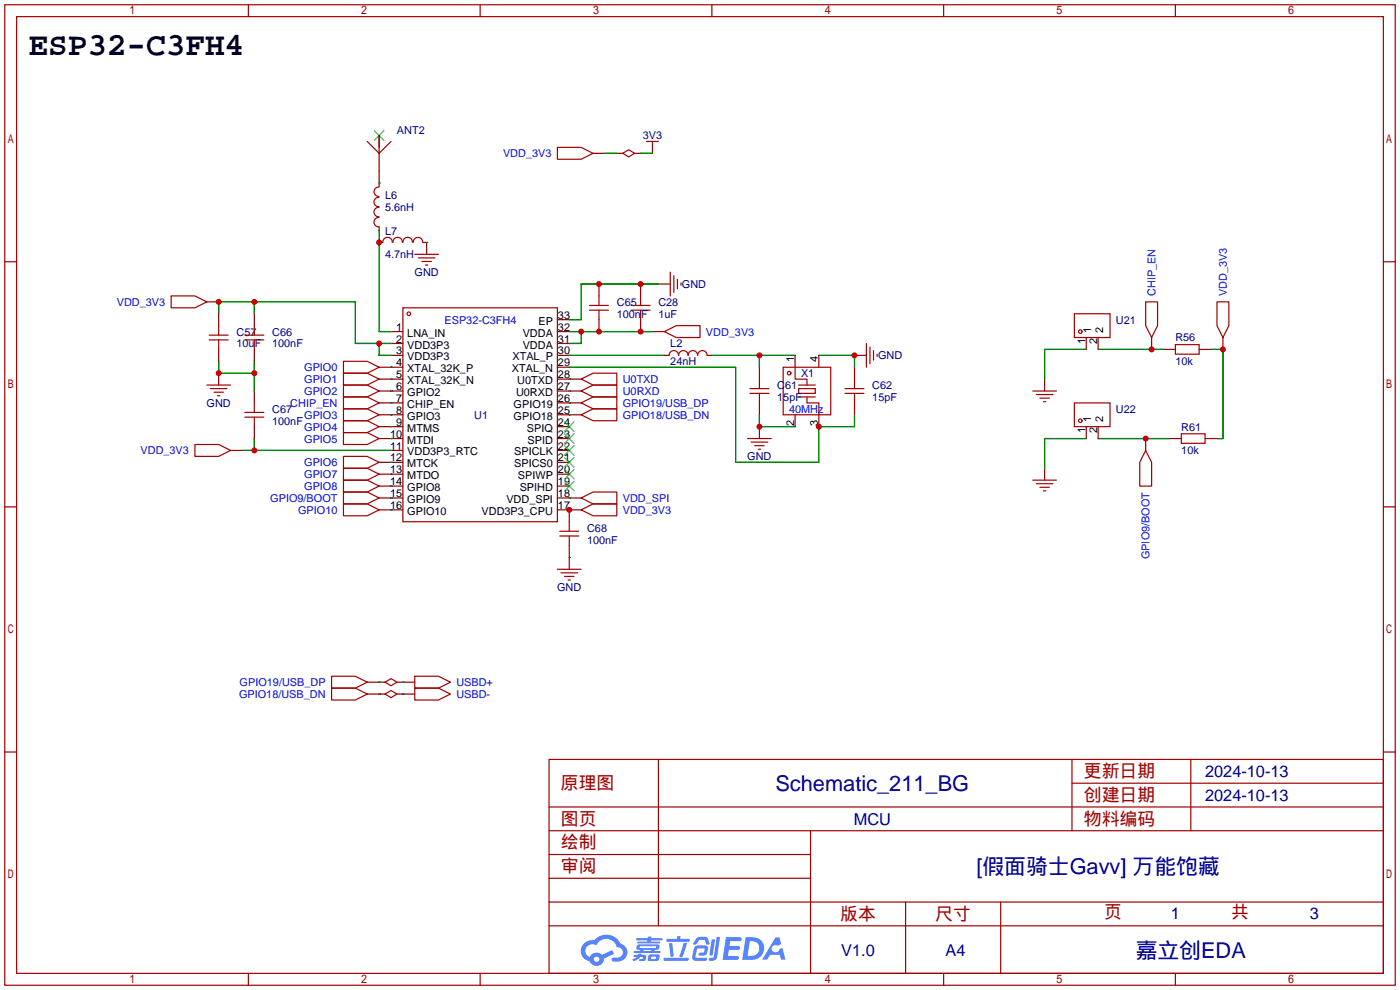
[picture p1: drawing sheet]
<svg xmlns="http://www.w3.org/2000/svg" width="299mm" height="212mm" viewBox="0 0 299 212" stroke-linecap="round" stroke-linejoin="round" font-family="sans-serif">
<g fill="none" stroke="#a10000" stroke-width=".25">
<path d="M1 1h297.2v209.6h-297.2zM3.6 3.6h292.1v204.4h-292.1zM53.1 1v2.6M102.6 1v2.6M152.1 1v2.6M201.7 1v2.6M251.2 1v2.6M1 55.9h2.6M295.7 55.9h2.5M1 108.3h2.6M295.7 108.3h2.5M1 160.7h2.6"/>
<path d="M117.3 162.3h178.4v45.7h-178.4zM117.3 177.5h178.4M117.3 172.5h178.4M140.7 162.3v35.6M173.2 177.5v30.5M229.1 162.3v15.2M229.1 167.4h66.6M254.5 162.3v15.2M295.7 160.7h2.5M117.3 182.6h55.9M117.3 197.9h178.4M117.3 192.8h178.4"/>
<path d="M117.3 187.7h55.9M193.5 192.8v15.2M213.9 192.8v15.2M53.1 208v2.6M102.6 208v2.6M152.1 208v2.6M201.7 208v2.6M251.2 208v2.6"/>
</g>
<g fill="#5487ff">
<path d="M155.2 200.3h2.6a.48 .48 0 0 1 .7 .4 .48 .48 0 0 1-.6 .4h-1.8l-.2 1.1h1.9a.43 .43 0 0 1 .4 .4 .43 .43 0 0 1-.5 .4h-1.9l-.2 1.3h1.7a.45 .45 0 0 1 .5 .2 .45 .45 0 0 1-.1 .6h-3.3z"/>
<path d="M165.7 200.3h.9l.4 1.5-.8 .3a.84 .84 0 0 0-1.2 .3 .84 .84 0 0 0 .4 1.1 .84 .84 0 0 0 1.1-.4l.1-.2 .6-.3 .7 2.5h-1l-.2-1h-2.1l-.6 1h-1.1z"/>
<path d="M152.1 200.8h.7l-.5 3.1a.36 .36 0 0 1-.3 .3 .36 .36 0 0 1-.4-.3z"/>
<path d="M153.2 200.2h.7l-.6 4.3a1.13 1.13 0 0 1-1.8 .6l.2-.4h.7l.2-.2z"/>
<path d="M148.9 200.6l.6-.4h1a.77 .77 0 0 1 .9 .5l.3 1-.2 .2h-.5l-.3-.9-.2-.2-1 .1-.7 1-.6-.1-.1-.2z"/>
<path d="M148.4 202.4l.6-.3h1.7a.81 .81 0 0 1 .7 .5 .81 .81 0 0 1-.2 .8 .81 .81 0 0 1-.9 .8h-.7a.32 .32 0 0 1-.3-.3 .32 .32 0 0 1 .4-.3h.7l.2-.9-1.6 .1-.4 1.8 2.2 .1a.32 .32 0 0 1 .3 .4 .32 .32 0 0 1-.4 .2h-2.2l-.5-.3-.1-.5z"/>
<path d="M141.9 204.7h5a.33 .33 0 0 1 .3 .3 .33 .33 0 0 1-.3 .3h-4.9l-.2-.1z"/>
<path d="M146.1 201.5h.8l-.7 2a.98 .98 0 0 1-.7 1.1l-.3-.3z"/>
<path d="M143 201.6h.7l.3 2.5a.34 .34 0 0 1-.3 .4 .34 .34 0 0 1-.4-.3z"/>
<path d="M142.5 200.7h2.1l.3-.6h.6l-.1 .6h1.7a.32 .32 0 0 1 .4 .3 .32 .32 0 0 1-.4 .3h-4.5l-.2-.2z"/>
<path d="M135.5 204.1h.9l.1-.3h.6v.3h.8a.82 .82 0 0 1-.5 1.3h-.8v-.4l.7-.1 .1-.3a.68 .68 0 0 0-1 .4l-1.1 .4-.1-.4 .9-.5h-.7z"/>
<path d="M136 200.5h2.4l.1-.3h.7v.3h2.2l.2 .3-.2 .2h-2.3v.2h1.8l.2 .3-.2 .1h-4.5l-.1-.4h2l.1-.2h-2.3l-.1-.2z"/>
<path d="M159.4 200.3l-.8 4.9h1.7a2.5 2.5 0 0 0 3-2.5 2.5 2.5 0 0 0-3.1-2.4zM160.3 201.1a1.61 1.61 0 0 1 2 1.5 1.61 1.61 0 0 1-1.8 1.7h-.7z"/>
<path d="M136.2 202a.55 .55 0 0 0-.2 .8 .55 .55 0 0 0 .7 .2l.1 .3h-1.3v.3l5.4 .1 .3-.2-.2-.2h-1.2l.2-.3a.7 .7 0 0 0 .8-.3 .7 .7 0 0 0 0-.8l-4.2-.1zM136.8 202.3l3.3-.1 .1 .1-.2 .3h-3.2zM137.5 203h1.7l-.2 .3h-1.4z"/>
<path d="M138.6 204.2a1.05 1.05 0 0 0 0 1.2 2.91 2.91 0 0 0 2.2-.2 .98 .98 0 0 0 0-1.2h-1.6zM139.2 204.5l.9-.1 .1 .4-.2 .2-.8-.1z"/>
<path d="M124.9 201.6a2.23 2.23 0 0 0-.7 2.3 2.23 2.23 0 0 0 1.8 1.6 1.58 1.58 0 0 0 1.8 .9 1.58 1.58 0 0 0 1.3-1.5l2.2-1.1-.5-.7-2.1 1a1.65 1.65 0 0 0-2.7 .4 1.45 1.45 0 0 1-.8-1.9 1.45 1.45 0 0 1 2-.7l.3 .1a2.3 2.3 0 0 1 2.3-1.3 2.3 2.3 0 0 1 2 1.7 1.12 1.12 0 0 1 1.3 1 1.12 1.12 0 0 1-1.1 1.2h-.7a.45 .45 0 0 0-.6 .4 .45 .45 0 0 0 .5 .5 2.21 2.21 0 0 0 2.2-.5 2.21 2.21 0 0 0 .5-2.3 2.13 2.13 0 0 0-1.3-1.1 3.3 3.3 0 0 0-5.6-.7l-1.1 .1zM127 205a.57 .57 0 0 1 1.1 0 .57 .57 0 0 1-1.1 0z"/>
</g>
<g fill="none" stroke="#870000" stroke-width=".25">
<path d="M81 29v2.5M81 36.6v3.3M126.7 32.8h2.6M131.8 32.8h1.3M135.6 32.8h1.3M139.4 31.5v1.3M81 48.5v.8M81 51.8h.8M90.4 51.8h.8v2.6M44.2 64.5h2.5M46.7 67.1v2.5M46.7 74.7v2.5"/>
<path d="M46.7 79.8v2.5M54.4 67.1v2.5M54.4 74.7v2.5M81 78.5h5.1M83.6 70.9h2.5M83.6 73.4h2.5M83.6 75.9h2.5M119.1 70.9h2.6M119.1 73.4h2.6M119.1 75.9h2.6M119.1 78.5h2.6M119.1 68.3h2.6"/>
<path d="M128 60.7v2.5M128 68.3v2.6M136.9 60.7v2.5M136.9 68.3v2.6M139.4 70.9h2.6M140.7 60.7h2.6M142 75.9h1M151.1 75.9h1M162.3 78.5v2.5M169.9 75.9v2.6M175 75.9v2.6M182.6 75.9h2.6"/>
<path d="M182.6 78.5v2.5M232.2 72.1v2.6M234.7 72.1v2.6M246.1 72.1v2.6M248.7 74.7h2.5M256.3 74.7h2.5M261.4 72.1v2.6M49.3 96.3h2.5M54.4 83.6v2.5M54.4 91.2v2.5M81 93.7h5.1M81 81h5.1"/>
<path d="M81 83.6h5.1M81 86.1h5.1M81 88.6h5.1M81 91.2h5.1M81 98.8h5.1M83.6 96.3h2.5M119.1 93.7h2.6M119.1 81h5.1M119.1 83.6h5.1M119.1 86.1h5.1M119.1 88.6h5.1M119.1 91.2h2.6"/>
<path d="M119.1 96.3h2.6M119.1 98.8h2.6M162.3 86.1v2.5M162.3 91.2v2.5M169.9 88.6v2.6M175 88.6v2.6M182.6 86.1v2.5M223.3 81v2.6M232.2 91.2v2.5M234.7 91.2v2.5M244.9 93.7v2.6M249.9 93.7h2.6"/>
<path d="M257.6 93.7h2.5M81 101.3h5.1M81 103.9h5.1M81 106.4h5.1M81 109h5.1M119.1 101.3h2.6M119.1 103.9h2.6M119.1 106.4h5.1M119.1 109h5.1M121.7 109v2.5M121.7 116.6v5.1M223.3 100.1v2.5"/>
<path d="M78.5 145.8h3.8M78.5 148.3h3.8M84.8 145.8h3.8M84.8 148.3h3.8"/>
</g>
<g fill="none" stroke="#a10000" stroke-width=".25">
<path d="M78.5 30.2l2.5 2.6 2.6-2.6M81 40a1.01 1.01 0 0 0-1.1 1 1.01 1.01 0 0 0 1.1 1M81 29v7.6M119.1 31.5h5.1l2.5 1.3-2.5 1.2h-5.1zM133.1 32.8l1.3-.8 1.2 .8-1.2 .7zM138.2 30.2h2.5M139.4 30.2v1.3M81 44.3a1.01 1.01 0 0 0-1.1 1 1.01 1.01 0 0 0 1.1 1M81 42.2a1.01 1.01 0 0 0-1.1 1 1.01 1.01 0 0 0 1.1 1M81 46.5a1.01 1.01 0 0 0-1.1 1 1.01 1.01 0 0 0 1.1 1M81.8 51.8a1.01 1.01 0 0 1 1-1.1 1.01 1.01 0 0 1 1 1.1M84 51.8a1.01 1.01 0 0 1 1-1.1 1.01 1.01 0 0 1 1 1.1"/>
<path d="M86.1 51.8a1.01 1.01 0 0 1 1-1.1 1.01 1.01 0 0 1 1 1.1M88.3 51.8a1.01 1.01 0 0 1 1-1.1 1.01 1.01 0 0 1 1 1.1M88.6 54.4h5.1M89.4 55.1h3.6M90.2 55.9h2M90.9 56.6h.5M143.3 58.2v5M144 58.9v3.6M144.8 59.7v2M36.6 63.2h5.1l2.5 1.3-2.5 1.3h-5.1zM44.7 72.6h4.1M44.7 71.6h4.1"/>
<path d="M46.7 69.6v2M46.7 72.6v2.1M52.3 72.6h4.1M52.3 71.6h4.1M54.4 69.6v2M54.4 72.6v2.1M73.4 79.8h5.1l2.5 1.2-2.5 1.3h-5.1zM73.4 77.2h5.1l2.5 1.3-2.5 1.3h-5.1zM86.1 65.8h33v45.7h-33zM126 66.3h4M126 65.3h4M128 63.2v2.1"/>
<path d="M128 66.3v2M134.9 66.3h4M134.9 65.3h4M136.9 63.2v2.1M136.9 66.3v2M142 70.9l2.5-1.3h5.1v2.5h-5.1zM143 75.9a1.02 1.02 0 0 1 1-1 1.02 1.02 0 0 1 1 1 1.02 1.02 0 0 1 1.1-1 1.02 1.02 0 0 1 1 1 1.02 1.02 0 0 1 1-1 1.02 1.02 0 0 1 1 1 1.02 1.02 0 0 1 1-1 1.02 1.02 0 0 1 1 1M145.5 60.5v.5M167.4 78.5h10.1v10.1h-10.1zM169.9 78.5v2.5h2.6v1.3M185.2 73.4v5.1M185.9 74.2v3.5"/>
<path d="M186.7 74.9v2.1M187.5 75.7v.5M229.6 67.1h7.6v5h-7.6zM244.9 64.5h2.5v5.1l-1.3 2.5-1.2-2.5zM251.2 73.7h5.1v2h-5.1zM260.1 64.5h2.5v5.1l-1.2 2.5-1.3-2.5zM41.7 95h5l2.6 1.3-2.6 1.2h-5zM44.2 82.3h5.1M45 83.1h3.5M45.7 83.8h2.1M46.5 84.6h.5M52.3 89.2h4.1"/>
<path d="M52.3 88.1h4.1M54.4 86.1v2M54.4 89.2v2M73.4 84.8h5.1l2.5 1.3-2.5 1.3h-5.1zM73.4 82.3h5.1l2.5 1.3-2.5 1.2h-5.1zM73.4 89.9h5.1l2.5 1.3-2.5 1.3h-5.1zM73.4 92.5h5.1l2.5 1.2-2.5 1.3h-5.1zM73.4 87.4h5.1l2.5 1.2-2.5 1.3h-5.1zM73.4 97.5h5.1l2.5 1.3-2.5 1.3h-5.1zM124.2 86.1l2.5-1.3h5.1v2.6h-5.1zM124.2 88.6l2.5-1.2h5.1v2.5h-5.1zM124.2 81l2.5-1.2h5.1v2.5h-5.1z"/>
<path d="M124.2 83.6l2.5-1.3h5.1v2.5h-5.1zM159.8 93.7h5M160.3 83.1h4M160.3 84.1h4M160.5 94.5h3.6M161.3 95.2h2M162.1 96h.5M162.3 81v2.1M162.3 84.1v2M170.7 83.1h3.5v1h-3.5zM170.7 82.3h3.5M170.7 84.8h3.5"/>
<path d="M172.5 84.8v1.3h2.5v2.5M180.6 83.1h4.1M180.6 84.1h4.1M182.6 81v2.1M182.6 84.1v2M220.7 83.6h5.1M221.5 84.3h3.5M222.2 85.1h2.1M223 85.9h.5M229.6 86.1h7.6v5.1h-7.6zM244.9 96.3l1.2 2.5v5.1h-2.5v-5.1zM252.5 92.7h5.1v2h-5.1z"/>
<path d="M73.4 102.6h5.1l2.5 1.3-2.5 1.3h-5.1zM73.4 105.2h5.1l2.5 1.2-2.5 1.3h-5.1zM73.4 107.7h5.1l2.5 1.3-2.5 1.2h-5.1zM73.4 100.1h5.1l2.5 1.2-2.5 1.3h-5.1zM119.6 114.6h4.1M119.6 113.5h4.1M121.7 111.5v2M121.7 114.6v2M124.2 109l2.5-1.3h5.1v2.5h-5.1zM124.2 106.4l2.5-1.2h5.1v2.5h-5.1zM220.7 102.6h5.1M221.5 103.4h3.5"/>
<path d="M222.2 104.1h2.1M223 104.9h.5M119.1 121.7h5.1M119.9 122.4h3.5M120.6 123.2h2.1M121.4 124h.5M70.9 147.1h5l2.6 1.2-2.6 1.3h-5zM70.9 144.5h5l2.6 1.3-2.6 1.3h-5zM82.3 145.8l1.3-.8 1.2 .8-1.2 .8zM82.3 148.3l1.3-.7 1.2 .7-1.2 .8zM88.6 144.5h5.1l2.6 1.3-2.6 1.3h-5.1zM88.6 147.1h5.1l2.6 1.2-2.6 1.3h-5.1z"/>
<circle cx="87.4" cy="67.1" r=".38"/>
<circle cx="168.7" cy="79.8" r=".38"/>
<circle cx="230.9" cy="70.9" r=".38"/>
<circle cx="230.9" cy="89.9" r=".38"/>
</g>
<g fill="none" stroke="#008700" stroke-width=".25">
<path d="M81 39.1h.1M129.3 32.8h2.5M136.9 32.8h2.5M81 49.3v21.6h2.6M91.2 51.8h.1M46.7 67.1v-2.6h29.2v8.9h7.7M46.7 77.2v2.6h7.7M54.4 64.5v2.6M54.4 77.2v6.4M81 73.4v2.5h2.6M83.6 78.5h.1M121.7 75.9h20.3"/>
<path d="M121.7 78.5h35.5v20.3h17.8v-7.6h7.6v-2.6M121.7 70.9h17.7M124.2 70.9v2.5h-2.5M140.7 60.7h-16.5v7.6h-2.5M152.1 75.9h17.8M162.3 75.9v2.6M175 75.9h7.6v2.6M232.2 74.7h-8.9v6.3M234.7 74.7h14M258.8 74.7h2.6v19h-1.3M51.8 96.3h31.8M54.4 93.7v2.6"/>
<path d="M83.6 86.1h.1M83.6 81h.1M83.6 83.6h.1M83.6 88.6h.1M83.6 91.2h.1M83.6 93.7h.1M83.6 98.8h.1M121.7 88.6h.1M121.7 86.1h.1M121.7 81h.1M121.7 83.6h.1M162.3 88.6v2.6h7.6"/>
<path d="M232.2 93.7h-8.9v6.4M234.7 93.7h15.2M83.6 103.9h.1M83.6 106.4h.1M83.6 101.3h.1M83.6 109h.1M121.7 106.4h.1M121.7 109h.1M121.7 119.1h.1M81 148.3h.1M81 145.8h.1M86.1 145.8h.1"/>
<path d="M86.1 148.3h.1"/>
</g>
<g fill="none" stroke="#3c3" stroke-width=".25">
<path d="M80 27.9l2 2.1M82 27.9l-2 2.1M120.6 97.8l2.1 2M120.6 95.2l2.1 2.1M120.6 92.7l2.1 2M120.6 90.2l2.1 2M122.7 97.8l-2.1 2M122.7 95.2l-2.1 2.1M122.7 92.7l-2.1 2M122.7 90.2l-2.1 2M120.6 102.9l2.1 2M120.6 100.3l2.1 2.1"/>
<path d="M122.7 102.9l-2.1 2M122.7 100.3l-2.1 2.1"/>
</g>
<g fill="#c00">
<circle cx="246.1" cy="74.7" r=".63"/>
<circle cx="244.9" cy="93.7" r=".63"/>
<circle cx="261.4" cy="74.7" r=".63"/>
<circle cx="182.6" cy="75.9" r=".63"/>
<circle cx="162.3" cy="91.2" r=".63"/>
<circle cx="128" cy="60.7" r=".63"/>
<circle cx="136.9" cy="60.7" r=".63"/>
<circle cx="124.2" cy="70.9" r=".63"/>
<circle cx="128" cy="70.9" r=".63"/>
<circle cx="136.9" cy="70.9" r=".63"/>
<circle cx="54.4" cy="96.3" r=".63"/>
<circle cx="162.3" cy="75.9" r=".63"/>
<circle cx="54.4" cy="64.5" r=".63"/>
<circle cx="46.7" cy="64.5" r=".63"/>
<circle cx="81" cy="73.4" r=".63"/>
<circle cx="54.4" cy="79.8" r=".63"/>
<circle cx="46.7" cy="79.8" r=".63"/>
<circle cx="175" cy="91.2" r=".63"/>
<circle cx="81" cy="51.8" r=".63"/>
<circle cx="121.7" cy="109" r=".63"/>
</g>
<text font-size="7" x="6.1" y="11.8">ESP32-C3FH4</text>
<g font-size="4.7" fill="#000080">
<text x="165.7" y="169.1">Schematic_211_BG</text>
<text x="208.7" y="186.9">[假面骑士Gavv] 万能饱藏</text>
<text x="242.7" y="204.6">嘉立创EDA</text>
</g>
<g font-size="3.8" fill="#a00000">
<text x="231.6" y="166.1">更新日期</text>
<text x="119.9" y="168.6">原理图</text>
<text x="231.6" y="171.1">创建日期</text>
<text x="119.9" y="176.2">图页</text>
<text x="231.6" y="176.2">物料编码</text>
<text x="119.9" y="181.3">绘制</text>
<text x="119.9" y="186.4">审阅</text>
<text x="179.6" y="196.5">版本</text>
<text x="199.9" y="196.5">尺寸</text>
<text x="236" y="196.3">页</text>
<text x="263.1" y="196.3">共</text>
</g>
<g font-size="3.5" fill="#000080">
<text x="257.6" y="166.1">2024-10-13</text>
<text x="257.6" y="171.2">2024-10-13</text>
<text x="182.5" y="176.3">MCU</text>
<text x="250.2" y="196.3">1</text>
<text x="280" y="196.3">3</text>
<text x="179.8" y="204.2">V1.0</text>
<text x="202.1" y="204.2">A4</text>
</g>
<g font-size="2.3" fill="#000080">
<text x="84.8" y="28.5">ANT2</text>
<text x="137.4" y="29.8">3V3</text>
<text x="82.3" y="42.5">L6</text>
<text x="82.3" y="45">5.6nH</text>
<text x="82.3" y="50.1">L7</text>
<text x="82.3" y="55.2">4.7nH</text>
<text x="88.6" y="59">GND</text>
<text x="131.8" y="65.4">C65</text>
<text x="140.7" y="65.4">C28</text>
<text x="145.8" y="61.6">GND</text>
<text x="50.5" y="71.7">C57</text>
<text x="58.2" y="71.7">C66</text>
<text x="131.8" y="67.9">100nF</text>
<text x="140.7" y="67.9">1uF</text>
<text x="238.5" y="69.2">U21</text>
<text x="50.5" y="74.3">10uF</text>
<text x="58.2" y="74.3">100nF</text>
<text x="143.3" y="74.3">L2</text>
<text x="187.7" y="76.8">GND</text>
<text x="251.2" y="73">R56</text>
<text x="143.3" y="78.1">24nH</text>
<text x="166.1" y="83.1">C61</text>
<text x="171.2" y="80.6">X1</text>
<text x="186.4" y="83.1">C62</text>
<text x="251.2" y="78.1">10k</text>
<text x="44.2" y="87">GND</text>
<text x="58.2" y="88.2">C67</text>
<text x="101.3" y="89.5">U1</text>
<text x="166.1" y="85.7">15pF</text>
<text x="186.4" y="85.7">15pF</text>
<text x="238.5" y="88.2">U22</text>
<text x="58.2" y="90.8">100nF</text>
<text x="252.5" y="92">R61</text>
<text x="159.7" y="98.4">GND</text>
<text x="252.5" y="97.1">10k</text>
<text x="125.5" y="113.6">C68</text>
<text x="125.5" y="116.2">100nF</text>
<text x="119.1" y="126.3">GND</text>
</g>
<g font-size="2.3" fill="#00f">
<text x="107.5" y="33.6">VDD_3V3</text>
<text x="25" y="65.4">VDD_3V3</text>
<text x="247" y="63.2" transform="rotate(-90 247 63.2)">CHIP_EN</text>
<text x="262.2" y="63.2" transform="rotate(-90 262.2 63.2)">VDD_3V3</text>
<text x="95" y="69.2">ESP32-C3FH4</text>
<text x="150.9" y="71.7">VDD_3V3</text>
<text x="65" y="81.9">GPIO1</text>
<text x="65" y="79.3">GPIO0</text>
<text x="133.1" y="81.9">U0TXD</text>
<text x="62" y="87">CHIP_EN</text>
<text x="65" y="84.4">GPIO2</text>
<text x="65" y="89.5">GPIO3</text>
<text x="133.1" y="87">GPIO19/USB_DP</text>
<text x="133.1" y="89.5">GPIO18/USB_DN</text>
<text x="133.1" y="84.4">U0RXD</text>
<text x="168.7" y="88.2">40MHz</text>
<text x="65" y="92">GPIO4</text>
<text x="65" y="94.6">GPIO5</text>
<text x="30" y="97.1">VDD_3V3</text>
<text x="65" y="99.7">GPIO6</text>
<text x="57.8" y="107.3">GPIO9/BOOT</text>
<text x="65" y="104.7">GPIO8</text>
<text x="65" y="102.2">GPIO7</text>
<text x="133.1" y="107.3">VDD_SPI</text>
<text x="63.7" y="109.8">GPIO10</text>
<text x="133.1" y="109.8">VDD_3V3</text>
<text x="245.7" y="119.5" transform="rotate(-90 245.7 119.5)">GPIO9/BOOT</text>
<text x="51.1" y="149.2">GPIO18/USB_DN</text>
<text x="51.2" y="146.6">GPIO19/USB_DP</text>
<text x="97.5" y="146.6">USBD+</text>
<text x="97.5" y="149.2">USBD-</text>
</g>
<g font-size="2.3">
<text x="84.7" y="70.7">1</text>
<text x="87" y="71.9">LNA_IN</text>
<text x="111.7" y="71.9">VDDA</text>
<text x="115.1" y="69.4">EP</text>
<text x="119.3" y="70.7">32</text>
<text x="119.3" y="68.1">33</text>
<text x="233.2" y="71.2" transform="rotate(-90 233.2 71.2)">1</text>
<text x="235.8" y="71.2" transform="rotate(-90 235.8 71.2)">2</text>
<text x="84.7" y="73.2">2</text>
<text x="84.7" y="75.8">3</text>
<text x="87" y="74.5">VDD3P3</text>
<text x="87" y="77">VDD3P3</text>
<text x="109.5" y="77">XTAL_P</text>
<text x="111.7" y="74.5">VDDA</text>
<text x="119.3" y="75.8">30</text>
<text x="119.3" y="73.2">31</text>
<text x="169.7" y="77.5" transform="rotate(-90 169.7 77.5)">1</text>
<text x="174.8" y="77.5" transform="rotate(-90 174.8 77.5)">4</text>
<text x="232" y="73.6" transform="rotate(-90 232 73.6)">1</text>
<text x="234.5" y="73.6" transform="rotate(-90 234.5 73.6)">2</text>
<text x="84.7" y="78.3">4</text>
<text x="84.7" y="80.8">5</text>
<text x="84.7" y="83.4">6</text>
<text x="87" y="79.6">XTAL_32K_P</text>
<text x="87" y="82.1">XTAL_32K_N</text>
<text x="109.4" y="79.6">XTAL_N</text>
<text x="110.6" y="82.1">U0TXD</text>
<text x="119.3" y="83.4">27</text>
<text x="119.3" y="80.8">28</text>
<text x="119.3" y="78.3">29</text>
<text x="84.7" y="85.9">7</text>
<text x="84.7" y="88.5">8</text>
<text x="87" y="84.6">GPIO2</text>
<text x="87" y="87.2">CHIP_EN</text>
<text x="87" y="89.7">GPIO3</text>
<text x="109.8" y="89.7">GPIO18</text>
<text x="109.8" y="87.2">GPIO19</text>
<text x="110.3" y="84.6">U0RXD</text>
<text x="119.3" y="88.5">25</text>
<text x="119.3" y="85.9">26</text>
<text x="83.4" y="93.5">10</text>
<text x="84.7" y="91">9</text>
<text x="87" y="92.3">MTMS</text>
<text x="87" y="94.8">MTDI</text>
<text x="112.6" y="92.3">SPIQ</text>
<text x="112.8" y="94.8">SPID</text>
<text x="119.3" y="93.5">23</text>
<text x="119.3" y="91">24</text>
<text x="169.7" y="91" transform="rotate(-90 169.7 91)">2</text>
<text x="174.8" y="91" transform="rotate(-90 174.8 91)">3</text>
<text x="232" y="92.6" transform="rotate(-90 232 92.6)">1</text>
<text x="233.2" y="90.2" transform="rotate(-90 233.2 90.2)">1</text>
<text x="234.5" y="92.6" transform="rotate(-90 234.5 92.6)">2</text>
<text x="235.8" y="90.2" transform="rotate(-90 235.8 90.2)">2</text>
<text x="83.4" y="96.1">11</text>
<text x="83.4" y="98.6">12</text>
<text x="83.4" y="101.2">13</text>
<text x="87" y="97.3">VDD3P3_RTC</text>
<text x="87" y="99.9">MTCK</text>
<text x="109.9" y="99.9">SPICS0</text>
<text x="109.9" y="97.3">SPICLK</text>
<text x="119.3" y="101.2">20</text>
<text x="119.3" y="98.6">21</text>
<text x="119.3" y="96.1">22</text>
<text x="83.4" y="103.7">14</text>
<text x="83.4" y="106.2">15</text>
<text x="87" y="102.4">MTDO</text>
<text x="87" y="105">GPIO8</text>
<text x="87" y="107.5">GPIO9</text>
<text x="108.2" y="107.5">VDD_SPI</text>
<text x="110.7" y="102.4">SPIWP</text>
<text x="111.1" y="105">SPIHD</text>
<text x="119.3" y="106.2">18</text>
<text x="119.3" y="103.7">19</text>
<text x="83.4" y="108.8">16</text>
<text x="87" y="110">GPIO10</text>
<text x="102.9" y="110">VDD3P3_CPU</text>
<text x="119.3" y="108.8">17</text>
</g>
</svg>
